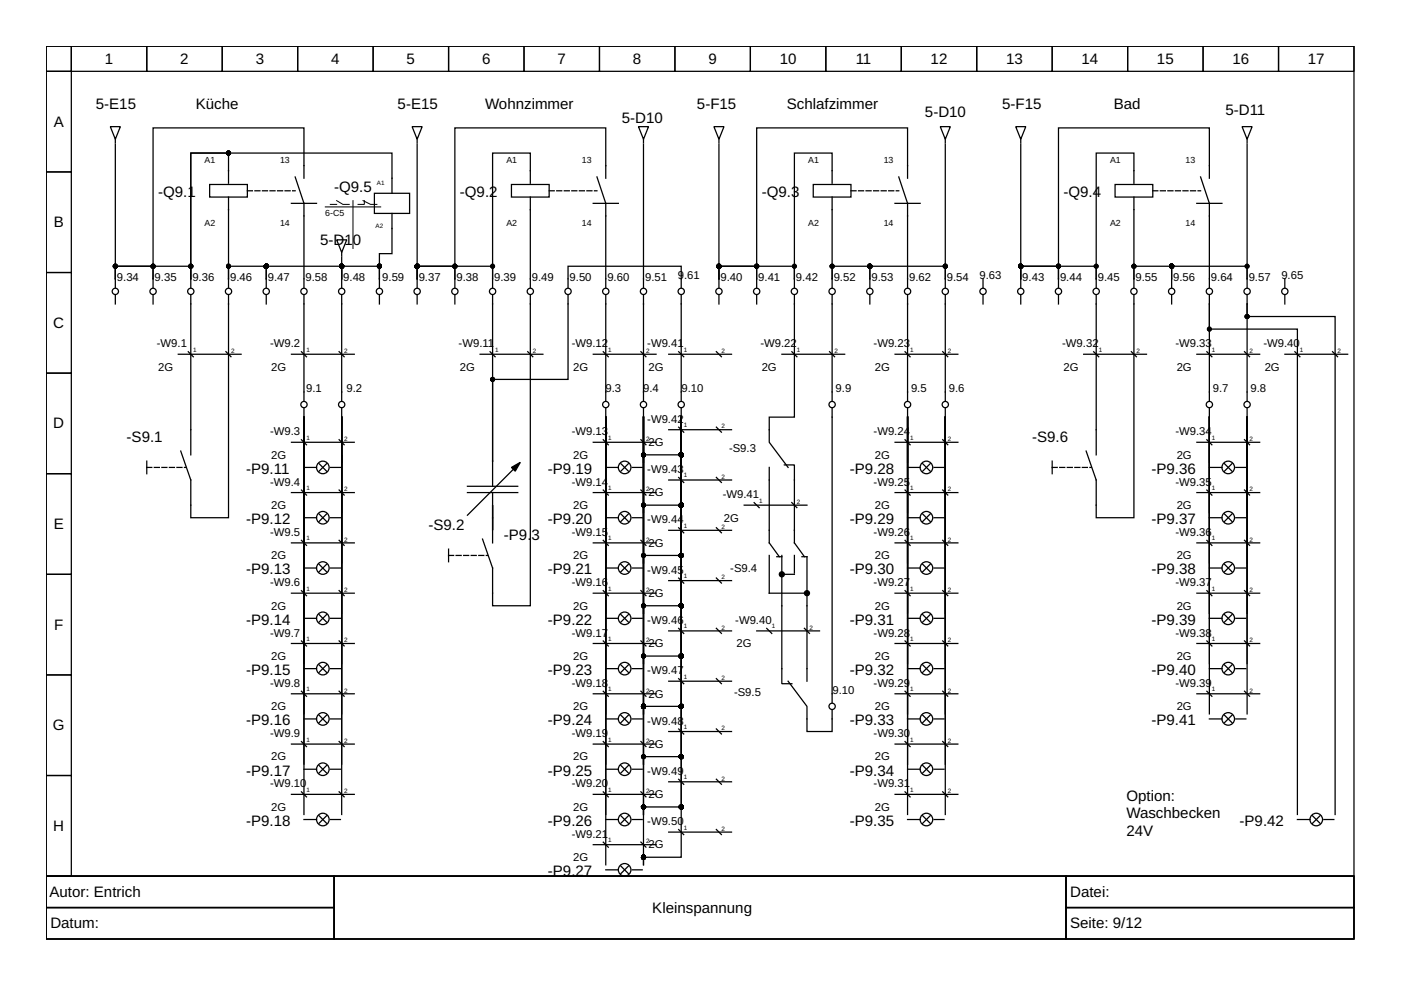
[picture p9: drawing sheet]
<svg xmlns="http://www.w3.org/2000/svg" width="297mm" height="210mm" viewBox="0 0 297 210" stroke-linecap="round" stroke-linejoin="round" font-family="sans-serif">
<g fill="none" stroke="#000" stroke-width=".27">
<path d="M9.8 9.8h277.3v176h-277.3zM9.8 9.8h5.3v5.3h-5.3zM9.8 15.1h5.3v21.4h-5.3zM15.1 9.8h16v5.3h-16zM31.1 9.8h16v5.3h-16zM47.1 9.8h16v5.3h-16zM63.1 9.8h16v5.3h-16zM79.1 9.8h16v5.3h-16zM95.1 9.8h16v5.3h-16zM111.1 9.8h16v5.3h-16zM127.1 9.8h16v5.3h-16zM143.1 9.8h16v5.3h-16z"/>
<path d="M159.1 9.8h16v5.3h-16zM175.1 9.8h16v5.3h-16zM191.1 9.8h16v5.3h-16zM207.1 9.8h16v5.3h-16zM223.1 9.8h16v5.3h-16zM239.1 9.8h16v5.3h-16zM255.1 9.8h16v5.3h-16zM271.1 9.8h16v5.3h-16zM9.8 36.5h5.3v21.3h-5.3zM23.4 26.9h2.1l-1 2.6zM24.5 29.5v.8M24.5 30.6v28.5"/>
<path d="M44.4 39.1h8v2.7h-8zM48.4 38.9v-6.4h-7.9v26.6M62.6 37.5l1.8 5.6v17.9M64.4 37.8v-10.7h-31.9v32M87.4 26.9h2.1l-1.1 2.6zM88.4 29.5v.8M88.4 30.6v28.5M108.4 39.1h8v2.7h-8zM112.4 38.9v-6.4h-8v26.6M126.6 37.5l1.8 5.6v17.9M128.4 37.8v-10.7h-32v32M135.4 26.9h2.1l-1.1 2.6z"/>
<path d="M136.4 29.5v.8M136.4 30.6v30.4M151.4 26.9h2.1l-1.1 2.6zM152.4 30.6v28.5M152.4 29.5v.8M172.4 39.1h8v2.7h-8zM176.4 38.9v-6.4h-8v26.6M190.6 37.5l1.8 5.6v17.9M192.4 37.8v-10.7h-32v32M199.4 26.9h2.1l-1.1 2.6zM200.4 29.5v.8M200.4 30.6v28.5"/>
<path d="M215.4 26.9h2.1l-1.1 2.6zM216.4 29.5v.8M216.4 30.6v28.5M236.4 39.1h8v2.7h-8zM240.4 38.9v-6.4h-8v26.6M254.5 37.5l1.9 5.6v17.9M256.4 37.8v-10.7h-32v32M263.3 26.9h2.2l-1.1 2.6zM264.4 29.5v.8M264.4 30.6v28.5M9.8 57.8h5.3v21.3h-5.3zM24.5 59.1v1.9"/>
<path d="M24.5 59.1v-2.7h16v2.7M24.5 59.1v-2.7h8v2.7M32.5 59.1v1.9M40.5 59.1v1.9M48.4 59.1v-2.7h8v2.7M48.4 41.8v17.3M48.4 59.1v1.9M56.4 59.1v-2.7h16v2.7M56.4 59.1v1.9M61.8 43.1h5.3M71.4 50.8h2.1l-1.1 2.7zM72.4 53.5v.8"/>
<path d="M72.4 59.1v1.9M72.4 59.1v-2.7h8v2.7M72.4 54.6v4.5M79.4 41h7.4v4.2h-7.4zM80.4 59.1v1.9M83.1 45.2v8.6h-2.7v5.3M83.1 41v-8.5h-42.6v26.6M88.4 59.1v1.9M88.4 59.1v-2.7h8v2.7M88.4 59.1v-2.7h16v2.7M96.4 59.1v1.9M104.4 59.1v1.9"/>
<path d="M112.4 41.8v19.2M125.8 43.1h5.3M152.4 59.1v-2.7h8v2.7M152.4 59.1v-2.7h16v2.7M152.4 59.1v1.9M160.4 59.1v1.9M168.4 59.1v1.9M176.4 59.1v-2.7h8v2.7M176.4 41.8v17.3M176.4 59.1v1.9M184.4 59.1v1.9M184.4 59.1v-2.7h16v2.7"/>
<path d="M189.8 43.1h5.3M200.4 59.1v1.9M208.4 59.1v1.9M216.4 59.1v1.9M216.4 59.1v-2.7h16v2.7M216.4 59.1v-2.7h8v2.7M224.4 59.1v1.9M232.4 59.1v1.9M240.4 41.8v17.3M240.4 59.1v1.9M240.4 59.1v-2.7h8v2.7M248.4 59.1v1.9"/>
<path d="M248.4 59.1v-2.7h16v2.7M253.7 43.1h5.4M264.4 59.1v1.9M272.4 59.1v1.9M9.8 79.1h5.3v21.3h-5.3zM24.5 62.6v1.8M32.5 62.6v1.8M37.8 75.1h13.3M39.9 74.6l1.1 1M40.5 62.6v33.8M47.9 74.6l1.1 1M48.4 62.6v47.2h-7.9v-8l-2.2-6.2"/>
<path d="M56.4 62.6v1.8M61.8 75.1h13.3M63.9 74.6l1.1 1M64.4 62.6v22.4M71.9 74.6l1.1 1M72.4 62.6v22.4M80.4 62.6v1.8M88.4 62.6v1.8M96.4 62.6v1.8M101.8 75.1h13.3M103.9 74.6l1.1 1M104.4 62.6v35.2"/>
<path d="M111.9 74.6l1.1 1M112.4 62.6v65.8h-8v-8l-2.1-6.1M120.4 61v-4.6h24v4.6M120.4 62.6v17.8h-16v17.4M125.8 75.1h13.3M127.9 74.6l1.1 1M128.4 62.6v22.4M135.9 74.6l1.1 1M136.4 62.6v22.4M141.8 75.1h13.3M143.9 74.6l1.1 1M144.4 62.6v22.4"/>
<path d="M151.9 74.6l1 1M152.4 62.6v1.8M160.4 62.6v1.8M165.8 75.1h13.3M167.9 74.6l1.1 1M168.4 62.6v25.8h-5.3v5.4l4 5.3M175.9 74.6l1 1M176.4 62.6v22.4M184.4 62.6v1.8M189.8 75.1h13.3M191.9 74.6l1.1 1M192.4 62.6v22.4"/>
<path d="M199.9 74.6l1 1M200.4 62.6v22.4M208.4 62.6v1.8M216.4 62.6v1.8M224.4 62.6v1.8M229.8 75.1h13.3M231.9 74.6l1 1M232.4 62.6v33.8M239.9 74.6l1 1M240.4 62.6v47.2h-8v-8l-2.1-6.2M248.4 62.6v1.8M253.8 75.1h13.3"/>
<path d="M255.9 74.6l1 1M256.4 62.6v1.8M256.4 64.4v5.4h18.7v102.9M256.4 64.4v20.6M263.9 74.6l1 1M264.4 62.6v1.8M264.4 64.4v2.7h18.7v105.6M264.4 64.4v20.6M272.4 62.6v1.8M272.4 75.1h13.3M274.5 74.6l1.1 1M282.5 74.6l1.1 1"/>
<path d="M31.1 97.8v2.6M61.8 93.8h13.3M63.9 93.2l1.1 1.1M64.4 86.6v1.8M64.4 99.1h2.7M64.4 88.4v41.6M64.4 88.4v20.3M64.4 88.4v84.3M64.4 88.4v52.3M64.4 88.4v73.6M64.4 88.4v63M64.4 88.4v31"/>
<path d="M67.6 98.3l1.6 1.6M69.2 98.3l-1.6 1.6M70 99.1h2.2M71.9 93.2l1.1 1.1M72.4 86.6v1.8M72.4 88.4v52.3M72.4 88.4v63M72.4 88.4v20.3M72.4 88.4v31M72.4 88.4v73.6M72.4 88.4v41.6M72.4 88.4v84.3"/>
<path d="M104.4 97.8v5.3M109.8 98.6l-10.7 10.6M125.8 93.8h13.3M127.9 93.2l1.1 1.1M128.4 86.6v1.8M128.4 88.4v31M128.4 88.4v73.6M128.4 88.4v52.3M128.4 88.4v63M128.4 88.4v41.6M128.4 88.4v9.6M128.4 88.4v84.3"/>
<path d="M128.4 88.4v20.3M128.4 88.4v95M128.4 99.1h2.7M131.6 98.3l1.6 1.6M133.2 98.3l-1.6 1.6M134 99.1h2.2M135.9 93.2l1.1 1.1M136.4 86.6v1.8M136.4 88.4v73.6v-1.6h8v-72M136.4 88.4v63v-1.6h8v-61.4M136.4 88.4v20.3v-1.6h8v-18.7M136.4 88.4v52.3v-1.6h8v-50.7"/>
<path d="M136.4 88.4v95v-1.6h8v-93.4M136.4 88.4v84.3v-1.6h8v-82.7M136.4 88.4v9.6v-1.6h8v-8M136.4 88.4v31v-1.6h8v-29.4M136.4 88.4v41.6v-1.6h8v-40M141.8 91.1h13.3M143.9 90.6l1.1 1M144.4 86.6v1.8M151.9 90.6l1 1M163.1 99.1v16l2.1 2.9M166.3 98.6h2.1v16.5l2.2 2.9M176.4 86.6v62.4"/>
<path d="M189.8 93.8h13.3M191.9 93.2l1.1 1.1M192.4 99.1h2.7M192.4 86.6v1.8M192.4 88.4v63M192.4 88.4v73.6M192.4 88.4v84.3M192.4 88.4v41.6M192.4 88.4v52.3M192.4 88.4v31M192.4 88.4v9.6M192.4 88.4v20.3"/>
<path d="M195.6 98.3l1.6 1.6M197.2 98.3l-1.6 1.6M198 99.1h2.2M199.9 93.2l1 1.1M200.4 86.6v1.8M200.4 88.4v31M200.4 88.4v63M200.4 88.4v9.6M200.4 88.4v84.3M200.4 88.4v20.3M200.4 88.4v41.6M200.4 88.4v73.6"/>
<path d="M200.4 88.4v52.3M223.1 97.8v2.6M253.8 93.8h13.3M255.9 93.2l1 1.1M256.4 99.1h2.7M256.4 86.6v1.8M256.4 88.4v20.3M256.4 88.4v31M256.4 88.4v41.6M256.4 88.4v52.3M256.4 88.4v63M256.4 88.4v9.6"/>
<path d="M259.6 98.3l1.6 1.6M261.2 98.3l-1.6 1.6M262 99.1h2.1M263.9 93.2l1 1.1M264.4 86.6v1.8M264.4 88.4v9.6M264.4 88.4v20.3M264.4 88.4v31M264.4 88.4v63M264.4 88.4v41.6M264.4 88.4v52.3M9.8 100.4h5.3v21.4h-5.3z"/>
<path d="M61.8 115.1h13.3M61.8 104.4h13.3M63.9 114.6l1.1 1M63.9 103.9l1.1 1.1M64.4 109.8h2.7M67.6 109l1.6 1.6M67.6 119.6l1.6 1.6M69.2 109l-1.6 1.6M69.2 119.6l-1.6 1.6M70 109.8h2.2M71.9 114.6l1.1 1M71.9 103.9l1.1 1.1"/>
<path d="M95.1 116.4v2.7M99.1 104.4h10.7M99.1 103.1h10.7M104.4 104.4v10.7M104.4 107.1v5.3zM125.8 115.1h13.3M125.8 104.4h13.3M127.9 103.9l1.1 1.1M127.9 114.6l1.1 1M128.4 109.8h2.7M131.6 109l1.6 1.6M131.6 119.6l1.6 1.6"/>
<path d="M133.2 109l-1.6 1.6M133.2 119.6l-1.6 1.6M134 109.8h2.2M135.9 114.6l1.1 1M135.9 103.9l1.1 1.1M141.8 112.4h13.3M141.8 101.8h13.3M143.9 111.9l1.1 1.1M143.9 101.2l1.1 1.1M151.9 111.9l1 1.1M151.9 101.2l1 1.1M157.8 107.1h13.3"/>
<path d="M159.9 106.6l1.1 1M163.1 117.8v8h8M164.7 118h1.1M165.8 117.8v27.2h2.1M167.9 106.6l1 1M168.4 117.8v3.7M170 118h1.1v26.4M189.8 115.1h13.3M189.8 104.4h13.3M191.9 114.6l1.1 1M191.9 103.9l1.1 1.1M192.4 109.8h2.7"/>
<path d="M195.6 119.6l1.6 1.6M195.6 109l1.6 1.6M197.2 119.6l-1.6 1.6M197.2 109l-1.6 1.6M198 109.8h2.2M199.9 114.6l1 1M199.9 103.9l1 1.1M253.8 115.1h13.3M253.8 104.4h13.3M255.9 103.9l1 1.1M255.9 114.6l1 1M256.4 109.8h2.7"/>
<path d="M259.6 119.6l1.6 1.6M259.6 109l1.6 1.6M261.2 119.6l-1.6 1.6M261.2 109l-1.6 1.6M262 109.8h2.1M263.9 103.9l1 1.1M263.9 114.6l1 1M9.8 121.8h5.3v21.3h-5.3zM61.8 136.4h13.3M61.8 125.8h13.3M63.9 135.9l1.1 1.1M63.9 125.2l1.1 1.1"/>
<path d="M64.4 120.4h2.7M64.4 131.1h2.7M67.6 130.3l1.6 1.6M69.2 130.3l-1.6 1.6M70 120.4h2.2M70 131.1h2.2M71.9 135.9l1.1 1.1M71.9 125.2l1.1 1.1M125.8 136.4h13.3M125.8 125.8h13.3M127.9 125.2l1.1 1.1M127.9 135.9l1.1 1.1"/>
<path d="M128.4 120.4h2.7M128.4 131.1h2.7M131.6 130.3l1.6 1.6M133.2 130.3l-1.6 1.6M134 120.4h2.2M134 131.1h2.2M135.9 135.9l1.1 1.1M135.9 125.2l1.1 1.1M141.8 123.1h13.3M141.8 133.8h13.3M143.9 122.6l1.1 1M143.9 133.2l1.1 1.1"/>
<path d="M151.9 122.6l1 1M151.9 133.2l1 1.1M160.4 133.8h13.4M162.6 133.2l1 1.1M165.8 121.8h2.6M170.5 133.2l1.1 1.1M189.8 136.4h13.3M189.8 125.8h13.3M191.9 135.9l1.1 1.1M191.9 125.2l1.1 1.1M192.4 120.4h2.7M192.4 131.1h2.7"/>
<path d="M195.6 130.3l1.6 1.6M197.2 130.3l-1.6 1.6M198 120.4h2.2M198 131.1h2.2M199.9 135.9l1 1.1M199.9 125.2l1 1.1M253.8 136.4h13.3M253.8 125.8h13.3M255.9 135.9l1 1.1M255.9 125.2l1 1.1M256.4 120.4h2.7M256.4 131.1h2.7"/>
<path d="M259.6 130.3l1.6 1.6M261.2 130.3l-1.6 1.6M262 120.4h2.1M262 131.1h2.1M263.9 135.9l1 1.1M263.9 125.2l1 1.1M9.8 143.1h5.3v21.3h-5.3zM61.8 147.1h13.3M61.8 157.8h13.3M63.9 157.2l1.1 1.1M63.9 146.6l1.1 1M64.4 152.4h2.7"/>
<path d="M64.4 141.8h2.7M67.6 151.6l1.6 1.6M67.6 141l1.6 1.6M69.2 151.6l-1.6 1.6M69.2 141l-1.6 1.6M70 152.4h2.2M70 141.8h2.2M71.9 157.2l1.1 1.1M71.9 146.6l1.1 1M125.8 147.1h13.3M125.8 157.8h13.3M127.9 146.6l1.1 1"/>
<path d="M127.9 157.2l1.1 1.1M128.4 152.4h2.7M128.4 141.8h2.7M131.6 151.6l1.6 1.6M131.6 141l1.6 1.6M133.2 151.6l-1.6 1.6M133.2 141l-1.6 1.6M134 152.4h2.2M134 141.8h2.2M135.9 157.2l1.1 1.1M135.9 146.6l1.1 1M141.8 144.4h13.3"/>
<path d="M141.8 155.1h13.3M143.9 143.9l1.1 1.1M143.9 154.6l1.1 1M151.9 143.9l1 1.1M151.9 154.5l1 1.1M167.1 144.4l4 5.4v5.3h5.3v-4.5M189.8 147.1h13.3M189.8 157.8h13.3M191.9 146.6l1.1 1M191.9 157.2l1.1 1.1M192.4 152.4h2.7M192.4 141.8h2.7"/>
<path d="M195.6 151.6l1.6 1.6M195.6 141l1.6 1.6M197.2 151.6l-1.6 1.6M197.2 141l-1.6 1.6M198 152.4h2.2M198 141.8h2.2M199.9 146.6l1 1M199.9 157.2l1 1.1M253.8 147.1h13.3M255.9 146.6l1 1M256.4 152.4h2.7M256.4 141.8h2.7"/>
<path d="M259.6 141l1.6 1.6M259.6 151.6l1.6 1.6M261.2 141l-1.6 1.6M261.2 151.6l-1.6 1.6M262 152.4h2.1M262 141.8h2.1M263.9 146.6l1 1M9.8 164.4h5.3v21.4h-5.3zM61.8 168.4h13.3M63.9 167.9l1.1 1.1M64.4 163.1h2.7M64.4 173.8h2.7"/>
<path d="M67.6 173l1.6 1.6M67.6 162.3l1.6 1.6M69.2 173l-1.6 1.6M69.2 162.3l-1.6 1.6M70 163.1h2.2M70 173.8h2.2M71.9 167.9l1.1 1M125.8 168.4h13.3M125.8 179.1h13.3M127.9 167.9l1.1 1.1M127.9 178.6l1.1 1M128.4 163.1h2.7"/>
<path d="M128.4 173.8h2.7M131.6 173l1.6 1.6M131.6 162.3l1.6 1.6M133.2 173l-1.6 1.6M133.2 162.3l-1.6 1.6M134 163.1h2.2M134 173.8h2.2M135.9 167.9l1.1 1M135.9 178.5l1.1 1.1M141.8 176.4h13.3M141.8 165.8h13.3M143.9 175.9l1.1 1.1"/>
<path d="M143.9 165.2l1.1 1.1M151.9 175.9l1 1M151.9 165.2l1 1.1M189.8 168.4h13.3M191.9 167.9l1.1 1.1M192.4 163.1h2.7M192.4 173.8h2.7M195.6 162.3l1.6 1.6M195.6 173l1.6 1.6M197.2 162.3l-1.6 1.6M197.2 173l-1.6 1.6M198 163.1h2.2"/>
<path d="M198 173.8h2.2M199.9 167.9l1 1M275.1 173.8h2.6M278.3 173l1.6 1.6M279.9 173l-1.6 1.6M280.7 173.8h2.1M9.8 185.8h277.3v13.3h-277.3zM9.8 185.8h61v6.6h-61zM9.8 192.4h61v6.7h-61zM70.8 185.8h155.2v13.3h-155.2zM128.4 184.4h2.7M131.6 183.6l1.6 1.6"/>
<path d="M133.2 183.6l-1.6 1.6M134 184.4h2.2M226 185.8h61.1v6.6h-61.1zM226 192.4h61.1v6.7h-61.1z"/>
<circle cx="24.5" cy="61.8" r=".67"/>
<circle cx="32.5" cy="61.8" r=".67"/>
<circle cx="40.5" cy="61.8" r=".67"/>
<circle cx="48.4" cy="61.8" r=".67"/>
<circle cx="56.4" cy="61.8" r=".67"/>
<circle cx="64.4" cy="61.8" r=".67"/>
<circle cx="72.4" cy="61.8" r=".67"/>
<circle cx="80.4" cy="61.8" r=".67"/>
<circle cx="88.4" cy="61.8" r=".67"/>
<circle cx="96.4" cy="61.8" r=".67"/>
<circle cx="104.4" cy="61.8" r=".67"/>
<circle cx="112.4" cy="61.8" r=".67"/>
<circle cx="120.4" cy="61.8" r=".67"/>
<circle cx="128.4" cy="61.8" r=".67"/>
<circle cx="136.4" cy="61.8" r=".67"/>
<circle cx="144.4" cy="61.8" r=".67"/>
<circle cx="152.4" cy="61.8" r=".67"/>
<circle cx="160.4" cy="61.8" r=".67"/>
<circle cx="168.4" cy="61.8" r=".67"/>
<circle cx="176.4" cy="61.8" r=".67"/>
<circle cx="184.4" cy="61.8" r=".67"/>
<circle cx="192.4" cy="61.8" r=".67"/>
<circle cx="200.4" cy="61.8" r=".67"/>
<circle cx="208.4" cy="61.8" r=".67"/>
<circle cx="216.4" cy="61.8" r=".67"/>
<circle cx="224.4" cy="61.8" r=".67"/>
<circle cx="232.4" cy="61.8" r=".67"/>
<circle cx="240.4" cy="61.8" r=".67"/>
<circle cx="248.4" cy="61.8" r=".67"/>
<circle cx="256.4" cy="61.8" r=".67"/>
<circle cx="264.4" cy="61.8" r=".67"/>
<circle cx="272.4" cy="61.8" r=".67"/>
<circle cx="64.4" cy="85.8" r=".67"/>
<circle cx="68.4" cy="99.1" r="1.33"/>
<circle cx="72.4" cy="85.8" r=".67"/>
<circle cx="128.4" cy="85.8" r=".67"/>
<circle cx="132.4" cy="99.1" r="1.33"/>
<circle cx="136.4" cy="85.8" r=".67"/>
<circle cx="144.4" cy="85.8" r=".67"/>
<circle cx="176.4" cy="85.8" r=".67"/>
<circle cx="192.4" cy="85.8" r=".67"/>
<circle cx="196.4" cy="99.1" r="1.33"/>
<circle cx="200.4" cy="85.8" r=".67"/>
<circle cx="256.4" cy="85.8" r=".67"/>
<circle cx="260.4" cy="99.1" r="1.33"/>
<circle cx="264.4" cy="85.8" r=".67"/>
<circle cx="68.4" cy="109.8" r="1.33"/>
<circle cx="132.4" cy="109.8" r="1.33"/>
<circle cx="196.4" cy="109.8" r="1.33"/>
<circle cx="260.4" cy="109.8" r="1.33"/>
<circle cx="68.4" cy="120.4" r="1.33"/>
<circle cx="68.4" cy="131.1" r="1.33"/>
<circle cx="132.4" cy="120.4" r="1.33"/>
<circle cx="132.4" cy="131.1" r="1.33"/>
<circle cx="196.4" cy="131.1" r="1.33"/>
<circle cx="196.4" cy="120.4" r="1.33"/>
<circle cx="260.4" cy="120.4" r="1.33"/>
<circle cx="260.4" cy="131.1" r="1.33"/>
<circle cx="68.4" cy="141.8" r="1.33"/>
<circle cx="68.4" cy="152.4" r="1.33"/>
<circle cx="132.4" cy="152.4" r="1.33"/>
<circle cx="132.4" cy="141.8" r="1.33"/>
<circle cx="176.4" cy="149.8" r=".67"/>
<circle cx="196.4" cy="152.4" r="1.33"/>
<circle cx="196.4" cy="141.8" r="1.33"/>
<circle cx="260.4" cy="141.8" r="1.33"/>
<circle cx="260.4" cy="152.4" r="1.33"/>
<circle cx="68.4" cy="163.1" r="1.33"/>
<circle cx="68.4" cy="173.8" r="1.33"/>
<circle cx="132.4" cy="163.1" r="1.33"/>
<circle cx="132.4" cy="173.8" r="1.33"/>
<circle cx="196.4" cy="163.1" r="1.33"/>
<circle cx="196.4" cy="173.8" r="1.33"/>
<circle cx="279.1" cy="173.8" r="1.33"/>
<circle cx="132.4" cy="184.4" r="1.33"/>
</g>
<path d="M69 43.9h11.7M70 43.3h1.4M71.4 42.5l1.3 .8h1.3M74.8 42.5v10.2M77 42.5l1.6 .8h1.3M77.2 42.5v.8h-1.3" fill="none" stroke="#000" stroke-width=".21"/>
<path d="M52.4 40.5h10.2M116.4 40.5h10.2M180.4 40.5h10.2M244.4 40.5h10.1M31.1 99.1h8.3M223.1 99.1h8.2M95.1 117.8h8.3" fill="none" stroke="#000" stroke-width=".27" stroke-dasharray="1.1 .5"/>
<g fill="#000" stroke="#000" stroke-width=".27">
<path d="M108.4 99.1l1.9-1.1-1.1 1.9z"/>
<circle cx="48.4" cy="32.5" r=".4"/>
<circle cx="24.5" cy="56.4" r=".4"/>
<circle cx="32.5" cy="56.4" r=".4"/>
<circle cx="40.5" cy="56.4" r=".4"/>
<circle cx="48.4" cy="56.4" r=".4"/>
<circle cx="56.4" cy="56.4" r=".4"/>
<circle cx="72.4" cy="56.4" r=".4"/>
<circle cx="80.4" cy="56.4" r=".4"/>
<circle cx="88.4" cy="56.4" r=".4"/>
<circle cx="96.4" cy="56.4" r=".4"/>
<circle cx="104.4" cy="56.4" r=".4"/>
<circle cx="152.4" cy="56.4" r=".4"/>
<circle cx="160.4" cy="56.4" r=".4"/>
<circle cx="168.4" cy="56.4" r=".4"/>
<circle cx="176.4" cy="56.4" r=".4"/>
<circle cx="184.4" cy="56.4" r=".4"/>
<circle cx="200.4" cy="56.4" r=".4"/>
<circle cx="216.4" cy="56.4" r=".4"/>
<circle cx="224.4" cy="56.4" r=".4"/>
<circle cx="232.4" cy="56.4" r=".4"/>
<circle cx="240.4" cy="56.4" r=".4"/>
<circle cx="248.4" cy="56.4" r=".4"/>
<circle cx="264.4" cy="56.4" r=".4"/>
<circle cx="256.4" cy="69.8" r=".4"/>
<circle cx="264.4" cy="67.1" r=".4"/>
<circle cx="104.4" cy="80.4" r=".4"/>
<circle cx="136.4" cy="96.4" r=".4"/>
<circle cx="144.4" cy="96.4" r=".4"/>
<circle cx="136.4" cy="107.1" r=".4"/>
<circle cx="136.4" cy="117.8" r=".4"/>
<circle cx="144.4" cy="117.8" r=".4"/>
<circle cx="144.4" cy="107.1" r=".4"/>
<circle cx="136.4" cy="128.4" r=".4"/>
<circle cx="136.4" cy="139.1" r=".4"/>
<circle cx="144.4" cy="128.4" r=".4"/>
<circle cx="144.4" cy="139.1" r=".4"/>
<circle cx="165.8" cy="121.8" r=".53"/>
<circle cx="171.1" cy="125.8" r=".53"/>
<circle cx="136.4" cy="149.8" r=".4"/>
<circle cx="144.4" cy="149.8" r=".4"/>
<circle cx="136.4" cy="171.1" r=".4"/>
<circle cx="136.4" cy="160.4" r=".4"/>
<circle cx="144.4" cy="160.4" r=".4"/>
<circle cx="144.4" cy="171.1" r=".4"/>
<circle cx="136.4" cy="181.8" r=".4"/>
</g>
<g font-size="3.2">
<text x="22.2" y="13.5">1</text>
<text x="38.2" y="13.5">2</text>
<text x="54.2" y="13.5">3</text>
<text x="70.2" y="13.5">4</text>
<text x="86.2" y="13.5">5</text>
<text x="102.2" y="13.5">6</text>
<text x="118.2" y="13.5">7</text>
<text x="134.2" y="13.5">8</text>
<text x="150.2" y="13.5">9</text>
<text x="165.3" y="13.5">10</text>
<text x="181.4" y="13.5">11</text>
<text x="197.3" y="13.5">12</text>
<text x="213.3" y="13.5">13</text>
<text x="229.3" y="13.5">14</text>
<text x="245.3" y="13.5">15</text>
<text x="261.3" y="13.5">16</text>
<text x="277.3" y="13.5">17</text>
<text x="20.3" y="23.1">5-E15</text>
<text x="41.5" y="23.1">Küche</text>
<text x="84.3" y="23.1">5-E15</text>
<text x="102.8" y="23.1">Wohnzimmer</text>
<text x="147.8" y="23.1">5-F15</text>
<text x="166.8" y="23.1">Schlafzimmer</text>
<text x="212.5" y="23.1">5-F15</text>
<text x="236.1" y="23.1">Bad</text>
<text x="11.4" y="26.9">A</text>
<text x="131.9" y="26.1">5-D10</text>
<text x="196.1" y="24.7">5-D10</text>
<text x="259.8" y="24.5">5-D11</text>
<text x="33.5" y="41.8">-Q9.1</text>
<text x="70.8" y="40.7">-Q9.5</text>
<text x="97.5" y="41.8">-Q9.2</text>
<text x="161.5" y="41.8">-Q9.3</text>
<text x="225.5" y="41.8">-Q9.4</text>
<text x="11.4" y="48.2">B</text>
<text x="67.9" y="51.9">5-D10</text>
<text x="11.3" y="69.5">C</text>
<text x="11.3" y="90.8">D</text>
<text x="26.9" y="93.8">-S9.1</text>
<text x="218.8" y="93.8">-S9.6</text>
<text x="52.2" y="100.4">-P9.11</text>
<text x="116.2" y="100.4">-P9.19</text>
<text x="180.2" y="100.4">-P9.28</text>
<text x="244.1" y="100.4">-P9.36</text>
<text x="11.4" y="112.2">E</text>
<text x="52.2" y="111.1">-P9.12</text>
<text x="90.8" y="112.4">-S9.2</text>
<text x="116.2" y="111.1">-P9.20</text>
<text x="180.2" y="111.1">-P9.29</text>
<text x="244.1" y="111.1">-P9.37</text>
<text x="106.8" y="114.4">-P9.</text>
<text x="112.7" y="114.4">3</text>
<text x="52.2" y="121.8">-P9.13</text>
<text x="116.2" y="121.8">-P9.21</text>
<text x="180.2" y="121.8">-P9.30</text>
<text x="244.1" y="121.8">-P9.38</text>
<text x="11.5" y="133.5">F</text>
<text x="52.2" y="132.4">-P9.14</text>
<text x="116.2" y="132.4">-P9.22</text>
<text x="180.2" y="132.4">-P9.31</text>
<text x="244.1" y="132.4">-P9.39</text>
<text x="52.2" y="143.1">-P9.15</text>
<text x="116.2" y="143.1">-P9.23</text>
<text x="180.2" y="143.1">-P9.32</text>
<text x="244.1" y="143.1">-P9.40</text>
<text x="11.2" y="154.8">G</text>
<text x="52.2" y="153.8">-P9.16</text>
<text x="116.2" y="153.8">-P9.24</text>
<text x="180.2" y="153.8">-P9.33</text>
<text x="244.1" y="153.8">-P9.41</text>
<text x="52.2" y="164.4">-P9.17</text>
<text x="116.2" y="164.4">-P9.25</text>
<text x="180.2" y="164.4">-P9.34</text>
<text x="238.8" y="169.8">Option:</text>
<text x="238.8" y="173.5">Waschbecken</text>
<text x="11.3" y="176.2">H</text>
<text x="52.2" y="175.1">-P9.18</text>
<text x="116.2" y="175.1">-P9.26</text>
<text x="180.2" y="175.1">-P9.35</text>
<text x="238.8" y="177.2">24V</text>
<text x="262.8" y="175.1">-P9.42</text>
<text x="116.2" y="185.8">-P9.27</text>
<text x="10.5" y="190.2">Autor: Entrich</text>
<text x="226.9" y="190.2">Datei:</text>
<text x="10.7" y="196.8">Datum:</text>
<text x="138.3" y="193.5">Kleinspannung</text>
<text x="226.9" y="196.8">Seite: 9/12</text>
</g>
<g font-size="2.4">
<text x="24.8" y="59.6">9.34</text>
<text x="32.8" y="59.6">9.35</text>
<text x="40.8" y="59.6">9.36</text>
<text x="48.8" y="59.6">9.46</text>
<text x="56.8" y="59.6">9.47</text>
<text x="64.8" y="59.6">9.58</text>
<text x="72.8" y="59.6">9.48</text>
<text x="81" y="59.6">9.59</text>
<text x="88.8" y="59.6">9.37</text>
<text x="96.8" y="59.6">9.38</text>
<text x="104.8" y="59.6">9.39</text>
<text x="112.8" y="59.6">9.49</text>
<text x="120.8" y="59.6">9.50</text>
<text x="128.8" y="59.6">9.60</text>
<text x="136.8" y="59.6">9.51</text>
<text x="143.7" y="59.1">9</text>
<text x="145" y="59.1">.61</text>
<text x="152.8" y="59.6">9.40</text>
<text x="160.8" y="59.6">9.41</text>
<text x="168.8" y="59.6">9.42</text>
<text x="176.8" y="59.6">9.52</text>
<text x="184.8" y="59.6">9.53</text>
<text x="192.8" y="59.6">9.62</text>
<text x="200.8" y="59.6">9.54</text>
<text x="207.7" y="59.1">9.63</text>
<text x="216.8" y="59.6">9.43</text>
<text x="224.7" y="59.6">9.44</text>
<text x="232.7" y="59.6">9.45</text>
<text x="240.7" y="59.6">9.55</text>
<text x="248.7" y="59.6">9.56</text>
<text x="256.7" y="59.6">9.64</text>
<text x="264.7" y="59.6">9.57</text>
<text x="271.7" y="59.1">9.65</text>
<text x="33.3" y="73.6">-W9.1</text>
<text x="57.2" y="73.6">-W9.2</text>
<text x="97.2" y="73.6">-W9.11</text>
<text x="121.2" y="73.6">-W9.12</text>
<text x="137.2" y="73.6">-W9.41</text>
<text x="161.2" y="73.6">-W9.22</text>
<text x="185.2" y="73.6">-W9.23</text>
<text x="225.2" y="73.6">-W9.32</text>
<text x="249.2" y="73.6">-W9.33</text>
<text x="267.9" y="73.6">-W9.40</text>
<text x="33.5" y="78.6">2G</text>
<text x="57.5" y="78.6">2G</text>
<text x="64.9" y="83.1">9.1</text>
<text x="73.4" y="83.1">9.2</text>
<text x="97.5" y="78.6">2G</text>
<text x="121.5" y="78.6">2G</text>
<text x="128.4" y="83.1">9.3</text>
<text x="136.4" y="83.1">9.4</text>
<text x="137.5" y="78.6">2G</text>
<text x="144.5" y="83.1">9.10</text>
<text x="161.5" y="78.6">2G</text>
<text x="177.2" y="83.1">9.9</text>
<text x="185.5" y="78.6">2G</text>
<text x="193.2" y="83.1">9.5</text>
<text x="201.2" y="83.1">9.6</text>
<text x="225.5" y="78.6">2G</text>
<text x="249.5" y="78.6">2G</text>
<text x="257.1" y="83.1">9.7</text>
<text x="265.1" y="83.1">9.8</text>
<text x="268.1" y="78.6">2G</text>
<text x="137.2" y="89.6">-W9.42</text>
<text x="57.2" y="92.3">-W9.3</text>
<text x="121.2" y="92.3">-W9.13</text>
<text x="137.5" y="94.6">2G</text>
<text x="154.6" y="95.9">-S9.3</text>
<text x="185.2" y="92.3">-W9.24</text>
<text x="249.2" y="92.3">-W9.34</text>
<text x="57.5" y="97.2">2G</text>
<text x="121.5" y="97.2">2G</text>
<text x="137.2" y="100.3">-W9.43</text>
<text x="185.5" y="97.2">2G</text>
<text x="249.5" y="97.2">2G</text>
<text x="57.2" y="103">-W9.4</text>
<text x="57.5" y="107.9">2G</text>
<text x="121.2" y="103">-W9.14</text>
<text x="121.5" y="107.9">2G</text>
<text x="137.5" y="105.2">2G</text>
<text x="153.2" y="105.6">-W9.41</text>
<text x="185.2" y="103">-W9.25</text>
<text x="185.5" y="107.9">2G</text>
<text x="249.2" y="103">-W9.35</text>
<text x="249.5" y="107.9">2G</text>
<text x="57.2" y="113.6">-W9.5</text>
<text x="121.2" y="113.6">-W9.15</text>
<text x="137.2" y="111">-W9.44</text>
<text x="153.5" y="110.6">2G</text>
<text x="185.2" y="113.6">-W9.26</text>
<text x="249.2" y="113.6">-W9.36</text>
<text x="57.5" y="118.6">2G</text>
<text x="121.5" y="118.6">2G</text>
<text x="137.5" y="115.9">2G</text>
<text x="185.5" y="118.6">2G</text>
<text x="249.5" y="118.6">2G</text>
<text x="57.2" y="124.3">-W9.6</text>
<text x="121.2" y="124.3">-W9.16</text>
<text x="137.2" y="121.6">-W9.45</text>
<text x="154.8" y="121.2">-S9.4</text>
<text x="185.2" y="124.3">-W9.27</text>
<text x="249.2" y="124.3">-W9.37</text>
<text x="57.5" y="129.2">2G</text>
<text x="121.5" y="129.2">2G</text>
<text x="137.5" y="126.6">2G</text>
<text x="185.5" y="129.2">2G</text>
<text x="249.5" y="129.2">2G</text>
<text x="57.2" y="135">-W9.7</text>
<text x="121.2" y="135">-W9.17</text>
<text x="137.2" y="132.3">-W9.46</text>
<text x="137.5" y="137.2">2G</text>
<text x="155.9" y="132.3">-W9.40</text>
<text x="156.2" y="137.2">2G</text>
<text x="185.2" y="135">-W9.28</text>
<text x="249.2" y="135">-W9.38</text>
<text x="57.5" y="139.9">2G</text>
<text x="121.5" y="139.9">2G</text>
<text x="137.2" y="143">-W9.47</text>
<text x="185.5" y="139.9">2G</text>
<text x="249.5" y="139.9">2G</text>
<text x="57.2" y="145.6">-W9.8</text>
<text x="121.2" y="145.6">-W9.18</text>
<text x="137.5" y="147.9">2G</text>
<text x="155.6" y="147.6">-S9.5</text>
<text x="176.5" y="147.1">9.10</text>
<text x="185.2" y="145.6">-W9.29</text>
<text x="249.2" y="145.6">-W9.39</text>
<text x="57.5" y="150.6">2G</text>
<text x="121.5" y="150.6">2G</text>
<text x="137.2" y="153.6">-W9.48</text>
<text x="185.5" y="150.6">2G</text>
<text x="249.5" y="150.6">2G</text>
<text x="57.2" y="156.3">-W9.9</text>
<text x="57.5" y="161.2">2G</text>
<text x="121.2" y="156.3">-W9.19</text>
<text x="121.5" y="161.2">2G</text>
<text x="137.5" y="158.6">2G</text>
<text x="185.2" y="156.3">-W9.30</text>
<text x="185.5" y="161.2">2G</text>
<text x="57.2" y="167">-W9.10</text>
<text x="121.2" y="167">-W9.20</text>
<text x="137.2" y="164.3">-W9.49</text>
<text x="185.2" y="167">-W9.31</text>
<text x="57.5" y="171.9">2G</text>
<text x="121.5" y="171.9">2G</text>
<text x="137.5" y="169.2">2G</text>
<text x="185.5" y="171.9">2G</text>
<text x="121.2" y="177.6">-W9.21</text>
<text x="137.2" y="175">-W9.50</text>
<text x="137.5" y="179.9">2G</text>
<text x="121.5" y="182.6">2G</text>
</g>
<g font-size="1.9">
<text x="43.4" y="34.6">A1</text>
<text x="59.4" y="34.6">13</text>
<text x="107.4" y="34.6">A1</text>
<text x="123.4" y="34.6">13</text>
<text x="171.4" y="34.6">A1</text>
<text x="187.4" y="34.6">13</text>
<text x="235.3" y="34.6">A1</text>
<text x="251.3" y="34.6">13</text>
<text x="43.4" y="47.9">A2</text>
<text x="59.4" y="47.9">14</text>
<text x="69" y="45.7">6-C5</text>
<text x="107.4" y="47.9">A2</text>
<text x="123.4" y="47.9">14</text>
<text x="171.4" y="47.9">A2</text>
<text x="187.4" y="47.9">14</text>
<text x="235.3" y="47.9">A2</text>
<text x="251.3" y="47.9">14</text>
</g>
<g font-size="1.3">
<text x="79.9" y="39.2">A1</text>
<text x="79.6" y="48.3">A2</text>
<text x="41" y="74.6">1</text>
<text x="49" y="74.8">2</text>
<text x="65" y="74.6">1</text>
<text x="73" y="74.8">2</text>
<text x="105" y="74.6">1</text>
<text x="113" y="74.8">2</text>
<text x="129" y="74.6">1</text>
<text x="137" y="74.8">2</text>
<text x="145" y="74.6">1</text>
<text x="153" y="74.8">2</text>
<text x="169" y="74.6">1</text>
<text x="177" y="74.8">2</text>
<text x="193" y="74.6">1</text>
<text x="201" y="74.8">2</text>
<text x="232.9" y="74.6">1</text>
<text x="240.9" y="74.8">2</text>
<text x="256.9" y="74.6">1</text>
<text x="264.9" y="74.8">2</text>
<text x="275.6" y="74.6">1</text>
<text x="283.6" y="74.8">2</text>
<text x="65" y="93.2">1</text>
<text x="73" y="93.5">2</text>
<text x="129" y="93.2">1</text>
<text x="137" y="93.5">2</text>
<text x="145" y="90.6">1</text>
<text x="153" y="90.8">2</text>
<text x="193" y="93.2">1</text>
<text x="201" y="93.5">2</text>
<text x="256.9" y="93.2">1</text>
<text x="264.9" y="93.5">2</text>
<text x="145" y="101.2">1</text>
<text x="153" y="101.5">2</text>
<text x="65" y="103.9">1</text>
<text x="73" y="104.2">2</text>
<text x="129" y="103.9">1</text>
<text x="137" y="104.2">2</text>
<text x="161" y="106.6">1</text>
<text x="169" y="106.8">2</text>
<text x="193" y="103.9">1</text>
<text x="201" y="104.2">2</text>
<text x="256.9" y="103.9">1</text>
<text x="264.9" y="104.2">2</text>
<text x="145" y="111.9">1</text>
<text x="153" y="112.2">2</text>
<text x="65" y="114.6">1</text>
<text x="73" y="114.8">2</text>
<text x="129" y="114.6">1</text>
<text x="137" y="114.8">2</text>
<text x="193" y="114.6">1</text>
<text x="201" y="114.8">2</text>
<text x="256.9" y="114.6">1</text>
<text x="264.9" y="114.8">2</text>
<text x="65" y="125.2">1</text>
<text x="73" y="125.5">2</text>
<text x="129" y="125.2">1</text>
<text x="137" y="125.5">2</text>
<text x="145" y="122.6">1</text>
<text x="153" y="122.8">2</text>
<text x="193" y="125.2">1</text>
<text x="201" y="125.5">2</text>
<text x="256.9" y="125.2">1</text>
<text x="264.9" y="125.5">2</text>
<text x="65" y="135.9">1</text>
<text x="73" y="136.2">2</text>
<text x="129" y="135.9">1</text>
<text x="137" y="136.2">2</text>
<text x="145" y="133.2">1</text>
<text x="153" y="133.5">2</text>
<text x="163.6" y="133.2">1</text>
<text x="171.6" y="133.5">2</text>
<text x="193" y="135.9">1</text>
<text x="201" y="136.2">2</text>
<text x="256.9" y="135.9">1</text>
<text x="264.9" y="136.2">2</text>
<text x="145" y="143.9">1</text>
<text x="65" y="146.6">1</text>
<text x="73" y="146.8">2</text>
<text x="129" y="146.6">1</text>
<text x="137" y="146.8">2</text>
<text x="153" y="144.2">2</text>
<text x="193" y="146.6">1</text>
<text x="201" y="146.8">2</text>
<text x="256.9" y="146.6">1</text>
<text x="264.9" y="146.8">2</text>
<text x="145" y="154.6">1</text>
<text x="153" y="154.8">2</text>
<text x="65" y="157.2">1</text>
<text x="73" y="157.5">2</text>
<text x="129" y="157.2">1</text>
<text x="137" y="157.5">2</text>
<text x="193" y="157.2">1</text>
<text x="201" y="157.5">2</text>
<text x="65" y="167.9">1</text>
<text x="129" y="167.9">1</text>
<text x="145" y="165.2">1</text>
<text x="153" y="165.5">2</text>
<text x="193" y="167.9">1</text>
<text x="73" y="168.2">2</text>
<text x="137" y="168.2">2</text>
<text x="201" y="168.2">2</text>
<text x="129" y="178.6">1</text>
<text x="137" y="178.8">2</text>
<text x="145" y="175.9">1</text>
<text x="153" y="176.2">2</text>
</g>
</svg>
